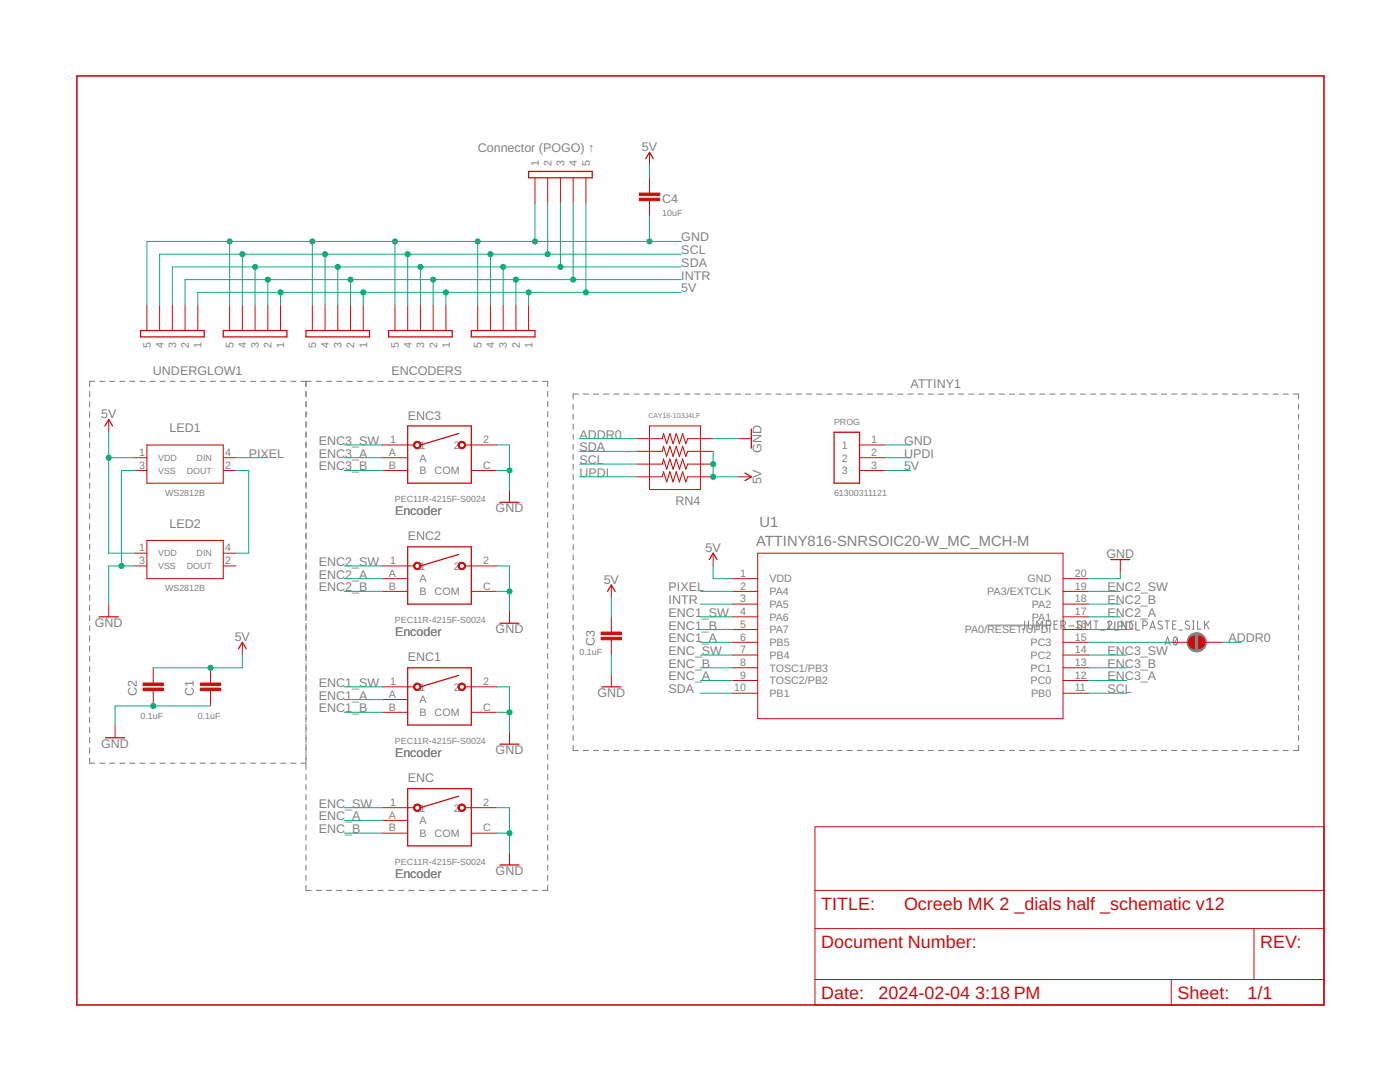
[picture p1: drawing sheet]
<svg xmlns="http://www.w3.org/2000/svg" width="279mm" height="216mm" viewBox="0 0 279 216" stroke-linecap="round" stroke-linejoin="round" font-family="sans-serif">
<g fill="none" stroke="#808080" stroke-width=".21">
<path d="M17.9 78.1v1.1M18.9 76.1h-1v1M19.9 76.1h1M21.9 76.1h1M23.9 76.1h1M25.9 76.1h1M27.9 76.1h1M29.9 76.1h1M31.9 76.1h1.1M34 76.1h.9M36 76.1h1M38 76.1h1"/>
<path d="M40 76.1h1M42 76.1h1M44 76.1h1M46 76.1h1M48 76.1h1M50 76.1h1M52 76.1h1M54 76.1h1M56 76.1h1M58 76.1h1.1M60 76.1h2.1M61.1 76.1v1"/>
<path d="M61.1 78.1v1.1M63.1 76.1h1.1M65.2 76.1h1M67.2 76.1h1.1M69.3 76.1h1M71.3 76.1h1.1M73.4 76.1h1M75.4 76.1h1.1M77.5 76.1h1M79.5 76.1h1.1M81.6 76.1h1M83.6 76.1h1.1"/>
<path d="M85.7 76.1h1M87.7 76.1h1.1M89.8 76.1h1M91.8 76.1h1.1M93.9 76.1h1.1M95.9 76.1h1.1M98 76.1h1M100.1 76.1h1M102.1 76.1h1M104.2 76.1h1M106.2 76.1h1.1M108.2 76.1h1.1v1"/>
<path d="M109.3 78.1v1M115.4 78.6h-1v1.1M116.4 78.6h1M118.4 78.6h1.1M120.5 78.6h1M122.5 78.6h1M124.5 78.6h1M126.5 78.6h1.1M128.6 78.6h1M130.6 78.6h1M132.6 78.6h1M134.6 78.6h1.1"/>
<path d="M136.7 78.6h1M138.7 78.6h1M140.7 78.6h1M142.7 78.6h1M144.8 78.6h1M146.8 78.6h1M148.8 78.6h1M150.8 78.6h1M152.8 78.6h1.1M154.9 78.6h1M156.9 78.6h1M158.9 78.6h1.1"/>
<path d="M161 78.6h1M163 78.6h1M165 78.6h1M167 78.6h1M169 78.6h1.1M171.1 78.6h1M173.1 78.6h1M175.1 78.6h1M177.1 78.6h1.1M179.2 78.6h1M181.2 78.6h1M183.2 78.6h1"/>
<path d="M185.2 78.6h1.1M187.3 78.6h1M189.3 78.6h1M191.3 78.6h1M193.3 78.6h1.1M195.4 78.6h1M197.4 78.6h1M199.4 78.6h1M201.4 78.6h1.1M203.5 78.6h1M205.5 78.6h1M207.5 78.6h1"/>
<path d="M209.5 78.6h1.1M211.6 78.6h1M213.6 78.6h1M215.6 78.6h1M217.6 78.6h1.1M219.6 78.6h1.1M221.7 78.6h1M223.7 78.6h1M225.7 78.6h1.1M227.8 78.6h1M229.8 78.6h1M231.8 78.6h1"/>
<path d="M233.8 78.6h1M235.8 78.6h1.1M237.9 78.6h1M239.9 78.6h1M241.9 78.6h1.1M243.9 78.6h1.1M246 78.6h1M248 78.6h1M250 78.6h1M252.1 78.6h1M254.1 78.6h1M256.1 78.6h1"/>
<path d="M258.1 78.6h1v1.1M17.9 80.2v1M17.9 82.2v1M17.9 84.2v1.1M17.9 86.3v1M17.9 88.3v1M17.9 90.3v1.1M17.9 92.4v1M17.9 94.4v1M17.9 96.4v1.1M17.9 98.4v1.1M61.1 80.1v1.1"/>
<path d="M61.1 82.1v1.1M61.1 84.2v1.1M61.1 86.2v1.1M61.1 88.2v1.1M61.1 90.2v1.2M61.1 92.2v1.2M61.1 94.2v1.2M61.1 96.2v1.3M61.1 98.2v1.3M109.3 80.1v1M109.3 82.1v1M109.3 84.2v1"/>
<path d="M109.3 86.2v1M109.3 88.2v1M109.3 90.2v1M109.3 92.2v1M109.3 94.2v1M109.3 96.2v1M109.3 98.2v1M114.4 80.6v1M114.4 82.7v1M114.4 84.6v1.1M114.4 86.7v1M114.4 88.7v1"/>
<path d="M114.4 90.7v1M114.4 92.7v1M114.4 94.7v1M114.4 96.7v1M114.4 98.7v1M259.1 80.6v1M259.1 82.7v1M259.1 84.6v1.1M259.1 86.7v1M259.1 88.7v1M259.1 90.7v1M259.1 92.7v1"/>
<path d="M259.1 94.7v1M259.1 96.7v1M259.1 98.7v1M17.9 100.5v1M17.9 102.5v1M17.9 104.5v1.1M17.9 106.6v1M17.9 108.6v1M17.9 110.6v1.1M17.9 112.7v1M17.9 114.7v1M17.9 116.7v1.1"/>
<path d="M17.9 118.8v1M61.1 100.2v1.3M61.1 102.3v1.2M61.1 104.3v1.3M61.1 106.3v1.3M61.1 108.3v1.3M61.1 110.3v1.4M61.1 112.3v1.4M61.1 114.3v1.4M61.1 116.3v1.5M61.1 118.3v1.5M109.3 100.2v1"/>
<path d="M109.3 102.3v1M109.3 104.3v1M109.3 106.3v1M109.3 108.3v1M109.3 110.3v1M109.3 112.3v1M109.3 114.3v1M109.3 116.3v1M109.3 118.3v1.1M114.4 100.7v1M114.4 102.7v1M114.4 104.7v1"/>
<path d="M114.4 106.7v1M114.4 108.7v1M114.4 110.7v1M114.4 112.7v1M114.4 114.7v1M114.4 116.7v1M114.4 118.7v1M259.1 100.7v1M259.1 102.7v1M259.1 104.7v1M259.1 106.7v1M259.1 108.7v1"/>
<path d="M259.1 110.7v1M259.1 112.7v1M259.1 114.7v1M259.1 116.7v1M259.1 118.7v1M17.9 120.8v1M17.9 122.8v1M17.9 124.8v1.1M17.9 126.9v1M17.9 128.9v1M17.9 130.9v1.1M17.9 133v1"/>
<path d="M17.9 135v1M17.9 137v1.1M17.9 139.1v1M61.1 120.4v1.4M61.1 122.4v1.4M61.1 124.4v1.5M61.1 126.4v1.5M61.1 128.4v1.5M61.1 130.4v1.6M61.1 132.4v1.6M61.1 134.4v1.6M61.1 136.4v1.7"/>
<path d="M61.1 138.5v1.6M109.3 120.4v1M109.3 122.4v1M109.3 124.4v1M109.3 126.4v1M109.3 128.4v1M109.3 130.4v1M109.3 132.4v1M109.3 134.4v1M109.3 136.4v1.1M109.3 138.5v1M114.4 120.7v1"/>
<path d="M114.4 122.7v1M114.4 124.7v1M114.4 126.7v1M114.4 128.7v1M114.4 130.7v1M114.4 132.7v1M114.4 134.7v1M114.4 136.7v1M114.4 138.7v1M259.1 120.7v1M259.1 122.7v1M259.1 124.7v1"/>
<path d="M259.1 126.7v1M259.1 128.7v1M259.1 130.7v1M259.1 132.7v1M259.1 134.7v1M259.1 136.7v1M259.1 138.7v1M17.9 141.1v1M17.9 143.1v1.1M17.9 145.2v1M17.9 147.2v1M17.9 149.2v1.1"/>
<path d="M17.9 151.3v1h1M19.9 152.3h1M21.9 152.3h1M23.9 152.3h1M25.9 152.3h1M27.9 152.3h1M29.9 152.3h1M31.9 152.3h1.1M34 152.3h.9M36 152.3h1M38 152.3h1M40 152.3h1"/>
<path d="M42 152.3h1M44 152.3h1M46 152.3h1M48 152.3h1M50 152.3h1M52 152.3h1M54 152.3h1M56 152.3h1M58 152.3h1.1M61.1 140.5v1.6M61.1 142.5v1.7M61.1 144.5v1.7"/>
<path d="M61.1 146.5v1.7M61.1 148.5v1.8M61.1 150.5v1.8h-1.1M61.1 152.5v1M61.1 154.5v1.1M61.1 156.5v1.1M61.1 158.6v1M109.3 140.5v1M109.3 142.5v1M109.3 144.5v1M109.3 146.5v1M109.3 148.5v1"/>
<path d="M109.3 150.5v1M109.3 152.5v1M109.3 154.5v1.1M109.3 156.5v1.1M109.3 158.6v1M114.4 140.7v1M114.4 142.7v1M114.4 144.7v1M114.4 146.7v1M114.4 148.7v1.1h1M116.4 149.8h1M118.4 149.8h1.1"/>
<path d="M120.5 149.8h1M122.5 149.8h1M124.5 149.8h1M126.5 149.8h1.1M128.6 149.8h1M130.6 149.8h1M132.6 149.8h1M134.6 149.8h1.1M136.7 149.8h1M138.7 149.8h1M140.7 149.8h1M142.7 149.8h1"/>
<path d="M144.8 149.8h1M146.8 149.8h1M148.8 149.8h1M150.8 149.8h1M152.8 149.8h1.1M154.9 149.8h1M156.9 149.8h1M158.9 149.8h1.1M161 149.8h1M163 149.8h1M165 149.8h1M167 149.8h1"/>
<path d="M169 149.8h1.1M171.1 149.8h1M173.1 149.8h1M175.1 149.8h1M177.1 149.8h1.1M179.2 149.8h1M181.2 149.8h1M183.2 149.8h1M185.2 149.8h1.1M187.3 149.8h1M189.3 149.8h1M191.3 149.8h1"/>
<path d="M193.3 149.8h1.1M195.4 149.8h1M197.4 149.8h1M199.4 149.8h1M201.4 149.8h1.1M203.5 149.8h1M205.5 149.8h1M207.5 149.8h1M209.5 149.8h1.1M211.6 149.8h1M213.6 149.8h1M215.6 149.8h1"/>
<path d="M217.6 149.8h1.1M219.6 149.8h1.1M221.7 149.8h1M223.7 149.8h1M225.7 149.8h1.1M227.8 149.8h1M229.8 149.8h1M231.8 149.8h1M233.8 149.8h1M235.8 149.8h1.1M237.9 149.8h1M239.9 149.8h1"/>
<path d="M241.9 149.8h1.1M243.9 149.8h1.1M246 149.8h1M248 149.8h1M250 149.8h1M252.1 149.8h1M254.1 149.8h1M256.1 149.8h1M259.1 140.7v1M259.1 142.7v1M259.1 144.7v1M259.1 146.7v1"/>
<path d="M259.1 148.7v1.1h-1M61.1 160.6v1M61.1 162.6v1M61.1 164.6v1M61.1 166.6v1M61.1 168.6v1M61.1 170.6v1M61.1 172.6v1.1M61.1 174.6v1.1M61.1 176.7v1h1M63.1 177.7h1.1M65.2 177.7h1"/>
<path d="M67.2 177.7h1.1M69.3 177.7h1M71.3 177.7h1.1M73.4 177.7h1M75.4 177.7h1.1M77.5 177.7h1M79.5 177.7h1.1M81.6 177.7h1M83.6 177.7h1.1M85.7 177.7h1M87.7 177.7h1.1M89.8 177.7h1"/>
<path d="M91.8 177.7h1.1M93.9 177.7h1.1M95.9 177.7h1.1M98 177.7h1M100.1 177.7h1M102.1 177.7h1M104.2 177.7h1M106.2 177.7h1.1M109.3 160.6v1M109.3 162.6v1M109.3 164.6v1M109.3 166.6v1"/>
<path d="M109.3 168.6v1M109.3 170.6v1M109.3 172.6v1.1M109.3 174.6v1.1M109.3 176.7v1h-1.1"/>
</g>
<g fill="none" stroke="#808080" stroke-width=".2">
<path d="M197 124.7h12.8M204.5 123.9v1.4l-.2 .2h-.3M205.3 123.9v1.2a.46 .46 0 0 0 .4 .4 .46 .46 0 0 0 .5-.4v-1.2M206.9 125.5v-1.6l.6 .9 .5-.9v1.6M208.8 124.8h.5a.46 .46 0 0 0 .4-.4 .46 .46 0 0 0-.4-.5h-.5v1.6M210.4 124.7h.5M211.1 123.9h-.7v1.6h.7M211.7 124.8h.5a.46 .46 0 0 0 .4-.4 .46 .46 0 0 0-.4-.5h-.5v1.6M212.3 124.8l.3 .7M213.3 124.9h1.1M215.8 124.1l-.4-.2-.3 .1-.1 .3 .1 .2 .6 .4a.38 .38 0 0 1 .2 .5 .38 .38 0 0 1-.6 .1l-.3-.2M216.6 125.5v-1.6l.5 .9 .6-.9v1.6"/>
<path d="M218.3 123.9h.9M218.7 123.9v1.6M219.7 125.7h.7M221 124.3a.44 .44 0 0 1 .6-.4 .44 .44 0 0 1 .1 .8l-.7 .8h.9M222.5 125.7h.7M224.7 123.9v1.6l-.8-1.6v1.6M226.2 123.9l-.5 .1-.2 .3v1l.2 .2h.5M226.7 125.7h.7M228.1 124.8h.4a.46 .46 0 0 0 .5-.4 .46 .46 0 0 0-.5-.5h-.4v1.6M229.5 125.5l.5-1.6 .6 1.6M229.6 125.1h.8M231.9 124.1a.41 .41 0 0 0-.6-.2 .41 .41 0 0 0-.1 .6l.6 .4a.44 .44 0 0 1 0 .7 .44 .44 0 0 1-.7-.3"/>
<path d="M232.5 128.7l.5-1.6 .6 1.6M232.5 123.9h.9M232.6 128.3h.8M232.9 123.9v1.6M234 124.7h.5M234.3 127.2l.3-.1a.97 .97 0 0 1 0 1.6 .98 .98 0 0 1-.3-1.5zM234.7 123.9h-.7v1.6h.7M234.9 127.5l-.7 .9M235.2 125.7h.8M237.3 124.1a.41 .41 0 0 0-.6-.2 .41 .41 0 0 0-.1 .6l.6 .4a.44 .44 0 0 1 0 .7 .44 .44 0 0 1-.7-.3M238 125.5h.3M238 123.9h.3"/>
<path d="M238.2 123.9v1.6M239 123.9v1.6h.7M240.4 123.9v1.6M240.7 124.5l.6 1M241.3 123.9l-.9 1"/>
</g>
<circle cx="238.8" cy="128.2" r="1.93" fill="#808080" stroke="#808080" stroke-width=".2"/>
<path d="M15.3 15.2h248.9v185.3h-248.9z" fill="none" stroke="#c90d0c" stroke-width=".32"/>
<g fill="none" stroke="#c90d0c" stroke-width=".2">
<path d="M106.8 35.5v5.1M109.3 35.5v5.1M111.8 35.5v5.1M114.4 35.5v5.1M116.9 35.5v5.1M129.6 30.4v2.5M129.6 35.5v3M129.6 40v3.1M29.3 60.9v5.1M31.9 60.9v5.1M34.4 60.9v5.1M36.9 60.9v5.1"/>
<path d="M39.5 60.9v5.1M45.8 60.9v5.1M48.4 60.9v5.1M50.9 60.9v5.1M53.4 60.9v5.1M56 60.9v5.1M62.3 60.9v5.1M64.9 60.9v5.1M67.4 60.9v5.1M70 60.9v5.1M72.5 60.9v5.1M78.8 60.9v5.1"/>
<path d="M81.4 60.9v5.1M83.9 60.9v5.1M86.4 60.9v5.1M89 60.9v5.1M95.3 60.9v5.1M97.9 60.9v5.1M100.4 60.9v5.1M103 60.9v5.1M105.5 60.9v5.1M21.7 83.7v2.6M26.8 93.9h2.5M26.8 91.3h2.5"/>
<path d="M44.6 93.9h2.5M44.6 91.3h2.5M76.3 93.9h5.1M76.3 91.3h5.1M76.3 88.8h6.3M92.8 88.8h6.3M94.1 93.9h5M101.7 97.7v2.5M127.1 87.5h5.1M127.1 95.1h5.1M127.1 92.6h5.1M127.1 90.1h5.1"/>
<path d="M129.6 85h10.2v12.7h-10.2zM137.2 87.5h5.1M137.2 95.1h5.1M137.2 92.6h5.1M137.2 90.1h5.1M147.4 87.5h2.5M147.4 95.1h2.5M171.5 93.9h5.1M171.5 91.3h5.1M171.5 88.8h5.1M26.8 112.9h2.5M26.8 110.4h2.5"/>
<path d="M44.6 112.9h2.5M44.6 110.4h2.5M76.3 112.9h6.3M76.3 115.5h5.1M76.3 118h5.1M92.8 112.9h6.3M94.1 118h5M122 116.7v2.6M142.3 110.4v2.5M146.1 115.5h5.1M146.1 118h5.1M151.2 110.4h61v33h-61z"/>
<path d="M212.2 115.5h5M212.2 118h5M223.6 111.7v2.5M21.7 120.5v2.6M30.6 133.2v3.1M30.6 137.8v3.1M42 133.2v3.1M42 137.8v3.1M48.4 128.2v2.5M76.3 137.1h6.3M76.3 139.6h5.1M92.8 137.1h6.3"/>
<path d="M101.7 121.8v2.6M122 123.1v3M122 127.7v3M122 134.5v2.6M146.1 120.5h5.1M146.1 123.1h5.1M146.1 125.6h5.1M146.1 128.2h5.1M146.1 130.7h5.1M146.1 133.2h5.1M146.1 135.8h5.1M146.1 138.3h5.1"/>
<path d="M212.2 120.5h5M212.2 123.1h5M212.2 125.6h5M212.2 128.2h5M212.2 130.7h5M212.2 133.2h5M212.2 135.8h5M212.2 138.3h5M233.7 128.2h3.5M240.5 128.2h3.4M23 144.7v2.5M76.3 142.1h5.1"/>
<path d="M94.1 142.1h5M101.7 145.9v2.6M76.3 161.2h6.3M76.3 163.7h5.1M76.3 166.2h5.1M92.8 161.2h6.3M94.1 166.2h5M101.7 170.1v2.5M162.6 165h101.6v35.5h-101.6zM162.6 177.7h101.6M162.6 185.3h101.6M162.6 195.5h101.6"/>
<path d="M233.7 195.5v5M250.3 185.3v10.2"/>
</g>
<g fill="none" stroke="#c90d0c" stroke-width=".25">
<path d="M105.5 34.2h12.7v1.3h-12.7zM128.9 31.7l.7-1.3 .8 1.3M28 66h12.7v1.2h-12.7zM44.6 66h12.7v1.2h-12.7zM61.1 66h12.6v1.2h-12.6zM77.6 66h12.7v1.2h-12.7zM94.1 66h12.7v1.2h-12.7zM20.9 85l.8-1.3 .8 1.3M81.4 85h12.7v11.4h-12.7zM91.5 86.5l-7.6 2.3M148.7 94.4l1.2 .7-1.2 .8M149.9 85.6v3.8"/>
<path d="M166.5 86.3h5v10.1h-5zM81.4 109.1h12.7v11.4h-12.7zM91.5 110.6l-7.6 2.3M99.8 100.2h3.8M121.2 118l.8-1.3 .8 1.3M141.6 111.7l.7-1.3 .8 1.3M221.7 111.7h3.8M19.8 123.1h3.8M47.6 129.4l.8-1.2 .7 1.2M81.4 133.2h12.7v11.5h-12.7zM91.5 134.8l-7.6 2.3M99.8 124.4h3.8"/>
<path d="M120.1 137.1h3.8M21.1 147.2h3.8M81.4 157.4h12.7v11.4h-12.7zM91.5 158.9l-7.6 2.3M99.8 148.5h3.8M99.8 172.6h3.8"/>
</g>
<g fill="#c90d0c" stroke="#c90d0c" stroke-width=".2">
<path d="M82.7 160.7a.76 .76 0 0 1 1.2 .1 .76 .76 0 0 1-.4 1.1 .76 .76 0 0 1-1-.7h.3a.51 .51 0 0 1 .7-.5 .51 .51 0 0 1 .1 .8 .51 .51 0 0 1-.8-.1v-.2h-.3z" fill-rule="evenodd"/>
<path d="M91.6 160.7a.76 .76 0 0 1 1.2 .1 .76 .76 0 0 1-.4 1.1 .76 .76 0 0 1-1-.7h.3a.51 .51 0 0 1 .6-.5 .51 .51 0 0 1 .2 .8 .51 .51 0 0 1-.8-.1v-.2h-.3z" fill-rule="evenodd"/>
<path d="M237.5 127.3l.5-.3 .4-.1v2.5a1.27 1.27 0 0 1-1.1-.7 1.27 1.27 0 0 1 .2-1.4z" fill-rule="evenodd"/>
<path d="M239.2 126.9a1.27 1.27 0 0 1 1.3 1.3 1.27 1.27 0 0 1-1.3 1.2z" fill-rule="evenodd"/>
<path d="M82.7 136.6a.76 .76 0 0 1 1.2 .1 .76 .76 0 0 1-.4 1.1 .76 .76 0 0 1-1-.7h.3a.51 .51 0 0 1 .6-.6 .51 .51 0 0 1 .2 .9 .51 .51 0 0 1-.8-.2v-.1h-.3z" fill-rule="evenodd"/>
<path d="M91.6 136.6a.76 .76 0 0 1 1.2 .1 .76 .76 0 0 1-.4 1.1 .76 .76 0 0 1-1-.7h.3a.51 .51 0 0 1 .6-.6 .51 .51 0 0 1 .2 .9 .51 .51 0 0 1-.8-.2v-.1h-.3z" fill-rule="evenodd"/>
<path d="M82.7 112.4a.76 .76 0 0 1 1.2 .1 .76 .76 0 0 1-.4 1.2 .76 .76 0 0 1-1-.8h.3a.51 .51 0 0 1 .6-.5 .51 .51 0 0 1 .2 .8 .51 .51 0 0 1-.8-.1v-.2h-.3z" fill-rule="evenodd"/>
<path d="M91.6 112.4a.76 .76 0 0 1 1.2 .1 .76 .76 0 0 1-.4 1.2 .76 .76 0 0 1-1-.8h.3a.51 .51 0 0 1 .6-.5 .51 .51 0 0 1 .2 .8 .51 .51 0 0 1-.8-.1v-.2h-.3z" fill-rule="evenodd"/>
<path d="M82.7 88.3a.76 .76 0 0 1 1.2 .1 .76 .76 0 0 1-.4 1.1 .76 .76 0 0 1-1-.7h.3a.51 .51 0 0 1 .7-.5 .51 .51 0 0 1 .1 .8 .51 .51 0 0 1-.8-.1v-.2h-.3z" fill-rule="evenodd"/>
<path d="M91.6 88.3a.76 .76 0 0 1 1.2 .1 .76 .76 0 0 1-.4 1.1 .76 .76 0 0 1-1-.7h.3a.51 .51 0 0 1 .6-.5 .51 .51 0 0 1 .2 .8 .51 .51 0 0 1-.8-.1v-.2h-.3z" fill-rule="evenodd"/>
</g>
<path d="M29.3 88.8h15.3v7.6h-15.3zM132.2 95.1l.2-1 .7 2.1 .6-2.1 .6 2.1 .7-2.1 .6 2.1 .6-2.1 .7 2.1 .3-1.1M132.2 90.1l.2-1.1 .7 2.1 .6-2.1 .6 2.1 .7-2.1 .6 2.1 .6-2.1 .7 2.1 .3-1M132.2 87.5l.2-1 .7 2 .6-2 .6 2 .7-2 .6 2 .6-2 .7 2 .3-1M132.2 92.6l.2-1 .7 2 .6-2 .6 2 .7-2 .6 2 .6-2 .7 2 .3-1M29.3 107.8h15.3v7.7h-15.3z" fill="none" stroke="#c90d0c" stroke-width=".21"/>
<g fill="#c90d0c" stroke="#c90d0c" stroke-width=".2">
<path d="M40 136.3h4v.5h-4z"/>
<path d="M40 137.3h4v.5h-4z"/>
<path d="M28.6 136.3h4v.5h-4z"/>
<path d="M28.6 137.3h4v.5h-4z"/>
<path d="M120 126.1h4v.5h-4z"/>
<path d="M120 127.1h4v.6h-4z"/>
<path d="M127.6 38.5h4.1v.5h-4.1z"/>
<path d="M127.6 39.5h4.1v.5h-4.1z"/>
</g>
<g fill="none" stroke="#0dab76" stroke-width=".2">
<path d="M129.6 32.9v2.6M45.8 48.2v12.7M48.4 50.7v10.2M50.9 53.3v7.6M53.4 55.8v5.1M56 58.3v2.6M62.3 48.2v12.7M64.9 50.7v10.2M67.4 53.3v7.6M70 55.8v5.1M72.5 58.3v2.6M78.8 48.2v12.7"/>
<path d="M81.4 50.7v10.2M83.9 53.3v7.6M86.4 55.8v5.1M89 58.3v2.6M95.3 48.2v12.7M97.9 50.7v10.2M100.4 53.3v7.6M103 55.8v5.1M105.5 58.3v2.6M106.8 40.6v7.6M109.3 40.6v10.1M111.8 40.6v12.7"/>
<path d="M114.4 40.6v15.2M116.9 40.6v17.7M129.6 43.1v5.1M136 58.3h-96.5v2.6M136 48.2h-106.7v12.7M136 55.8h-99.1v5.1M136 50.7h-104.1v10.2M136 53.3h-101.6v7.6M21.7 86.3v24.1h5.1M21.7 91.3h5.1M26.8 93.9h-2.6v19M47.1 91.3h6.3"/>
<path d="M47.1 93.9h2.5v16.5h-2.5M68.7 91.3h7.6M68.7 93.9h7.6M68.7 88.8h7.6M99.1 93.9h2.6M99.1 88.8h2.6v8.9M115.7 95.1h11.4M115.7 87.5h11.4M115.7 92.6h11.4M115.7 90.1h11.4M142.3 90.1v5h5.1M142.3 87.5h5.1"/>
<path d="M176.6 91.3h5.1M176.6 93.9h5.1M176.6 88.8h5.1M26.8 112.9h-5.1v7.6M68.7 115.5h7.6M68.7 112.9h7.6M68.7 118h7.6M99.1 112.9h2.6v8.9M99.1 118h2.6M122 119.3v3.8M139.8 118h6.3M142.3 112.9v2.6h3.8"/>
<path d="M217.2 118h6.4M223.6 114.2v1.3h-6.4M48.4 130.7v2.5h-17.8M68.7 137.1h7.6M68.7 139.6h7.6M99.1 137.1h2.6v8.8M122 130.7v3.8M139.8 133.2h6.3M139.8 120.5h6.3M139.8 130.7h6.3M139.8 135.8h6.3M139.8 138.3h6.3"/>
<path d="M139.8 125.6h6.3M139.8 128.2h6.3M139.8 123.1h6.3M217.2 133.2h7.7M217.2 120.5h6.4M217.2 130.7h7.7M217.2 135.8h7.7M217.2 138.3h7.7M217.2 125.6h7.7M217.2 128.2h16.5M217.2 123.1h6.4M243.9 128.2h3.8"/>
<path d="M42 140.9h-19v3.8M68.7 142.1h7.6M99.1 142.1h2.6M68.7 161.2h7.6M68.7 166.2h7.6M68.7 163.7h7.6M99.1 161.2h2.6v8.9M99.1 166.2h2.6"/>
</g>
<g fill="#0dab76" stroke="#0dab76" stroke-width=".2">
<circle cx="56" cy="58.3" r=".51"/>
<circle cx="72.5" cy="58.3" r=".51"/>
<circle cx="89" cy="58.3" r=".51"/>
<circle cx="105.5" cy="58.3" r=".51"/>
<circle cx="116.9" cy="58.3" r=".51"/>
<circle cx="21.7" cy="91.3" r=".51"/>
<circle cx="42" cy="133.2" r=".51"/>
<circle cx="142.3" cy="92.6" r=".51"/>
<circle cx="142.3" cy="95.1" r=".51"/>
<circle cx="45.8" cy="48.2" r=".51"/>
<circle cx="62.3" cy="48.2" r=".51"/>
<circle cx="78.8" cy="48.2" r=".51"/>
<circle cx="95.3" cy="48.2" r=".51"/>
<circle cx="106.8" cy="48.2" r=".51"/>
<circle cx="129.6" cy="48.2" r=".51"/>
<circle cx="101.7" cy="166.2" r=".51"/>
<circle cx="30.6" cy="140.9" r=".51"/>
<circle cx="24.2" cy="112.9" r=".51"/>
<circle cx="101.7" cy="142.1" r=".51"/>
<circle cx="101.7" cy="118" r=".51"/>
<circle cx="101.7" cy="93.9" r=".51"/>
<circle cx="53.4" cy="55.8" r=".51"/>
<circle cx="70" cy="55.8" r=".51"/>
<circle cx="86.4" cy="55.8" r=".51"/>
<circle cx="103" cy="55.8" r=".51"/>
<circle cx="114.4" cy="55.8" r=".51"/>
<circle cx="48.4" cy="50.7" r=".51"/>
<circle cx="64.9" cy="50.7" r=".51"/>
<circle cx="81.4" cy="50.7" r=".51"/>
<circle cx="97.9" cy="50.7" r=".51"/>
<circle cx="109.3" cy="50.7" r=".51"/>
<circle cx="50.9" cy="53.3" r=".51"/>
<circle cx="67.4" cy="53.3" r=".51"/>
<circle cx="83.9" cy="53.3" r=".51"/>
<circle cx="100.4" cy="53.3" r=".51"/>
<circle cx="111.8" cy="53.3" r=".51"/>
</g>
<g font-size="3.6" fill="#c90d0c">
<text x="163.9" y="181.5">TITLE:</text>
<text x="180.4" y="181.5">Ocreeb MK 2 _dials half _schematic v12</text>
<text x="163.9" y="189.1">Document Number:</text>
<text x="251.5" y="189.1">REV:</text>
<text x="163.9" y="199.3">Date:</text>
<text x="175.3" y="199.3">2024-02-04</text>
<text x="194.6" y="199.3">3:18 PM</text>
<text x="235" y="199.3">Sheet:</text>
<text x="249" y="199.3">1/1</text>
</g>
<g font-size="2.9" fill="#808080">
<text x="151.6" y="105.1">U1</text>
<text x="150.9" y="108.9">ATTINY816-SNRSOIC20-W_MC_MCH-M</text>
</g>
<g font-size="2.5" fill="#808080">
<text x="95.3" y="30.4">Connector (POGO) ↑</text>
<text x="128.1" y="30.1">5V</text>
<text x="132.2" y="40.6">C4</text>
<text x="136" y="48.2">GND</text>
<text x="136" y="50.7">SCL</text>
<text x="136" y="53.2">SDA</text>
<text x="136" y="58.3">5V</text>
<text x="136" y="55.8">INTR</text>
<text x="30.5" y="74.8">UNDERGLOW1</text>
<text x="78.1" y="74.8">ENCODERS</text>
<text x="181.7" y="77.4">ATTINY1</text>
<text x="20.2" y="83.5">5V</text>
<text x="81.4" y="83.7">ENC3</text>
<text x="33.8" y="86.3">LED1</text>
<text x="63.6" y="88.8">ENC3_SW</text>
<text x="115.7" y="87.5">ADDR0</text>
<text x="180.4" y="88.8">GND</text>
<text x="49.6" y="91.3">PIXEL</text>
<text x="63.6" y="93.9">ENC3_B</text>
<text x="63.6" y="91.3">ENC3_A</text>
<text x="115.7" y="92.6">SCL</text>
<text x="115.7" y="90.1">SDA</text>
<text x="115.7" y="95.1">UPDI</text>
<text x="152" y="90.3" transform="rotate(-90 152 90.3)">GND</text>
<text x="180.4" y="93.9">5V</text>
<text x="180.4" y="91.3">UPDI</text>
<text x="134.8" y="100.7">RN4</text>
<text x="152" y="96.7" transform="rotate(-90 152 96.7)">5V</text>
<text x="33.8" y="105.3">LED2</text>
<text x="78.8" y="102.8">Encoder</text>
<text x="81.4" y="107.8">ENC2</text>
<text x="98.9" y="102.3">GND</text>
<text x="63.6" y="112.9">ENC2_SW</text>
<text x="140.8" y="110.1">5V</text>
<text x="220.8" y="111.4">GND</text>
<text x="63.6" y="118">ENC2_B</text>
<text x="63.6" y="115.5">ENC2_A</text>
<text x="120.5" y="116.5">5V</text>
<text x="133.4" y="118">PIXEL</text>
<text x="221" y="118">ENC2_SW</text>
<text x="18.9" y="125.1">GND</text>
<text x="133.4" y="120.5">INTR</text>
<text x="133.4" y="125.6">ENC1_B</text>
<text x="133.4" y="123.1">ENC1_SW</text>
<text x="221" y="125.6">UPDI</text>
<text x="221" y="120.5">ENC2_B</text>
<text x="221" y="123.1">ENC2_A</text>
<text x="46.8" y="127.9">5V</text>
<text x="78.8" y="126.9">Encoder</text>
<text x="81.4" y="132">ENC1</text>
<text x="98.9" y="126.4">GND</text>
<text x="118.7" y="128.8" transform="rotate(-90 118.7 128.8)">C3</text>
<text x="133.4" y="130.7">ENC_SW</text>
<text x="133.4" y="128.2">ENC1_A</text>
<text x="221" y="130.7">ENC3_SW</text>
<text x="245.2" y="128.2">ADDR0</text>
<text x="63.6" y="137">ENC1_SW</text>
<text x="133.4" y="135.8">ENC_A</text>
<text x="133.4" y="133.2">ENC_B</text>
<text x="221" y="133.2">ENC3_B</text>
<text x="221" y="135.8">ENC3_A</text>
<text x="27.3" y="139" transform="rotate(-90 27.3 139)">C2</text>
<text x="38.7" y="139" transform="rotate(-90 38.7 139)">C1</text>
<text x="63.6" y="142.1">ENC1_B</text>
<text x="63.6" y="139.6">ENC1_A</text>
<text x="119.2" y="139.1">GND</text>
<text x="133.4" y="138.3">SDA</text>
<text x="221" y="138.3">SCL</text>
<text x="20.2" y="149.2">GND</text>
<text x="78.8" y="151">Encoder</text>
<text x="98.9" y="150.5">GND</text>
<text x="63.6" y="161.2">ENC_SW</text>
<text x="81.4" y="156.1">ENC</text>
<text x="63.6" y="163.7">ENC_A</text>
<text x="63.6" y="166.3">ENC_B</text>
<text x="78.8" y="175.1">Encoder</text>
<text x="98.9" y="174.6">GND</text>
</g>
<g font-size="2.1" fill="#808080">
<text x="107.5" y="33.1" transform="rotate(-90 107.5 33.1)">1</text>
<text x="110.1" y="33.1" transform="rotate(-90 110.1 33.1)">2</text>
<text x="112.6" y="33.1" transform="rotate(-90 112.6 33.1)">3</text>
<text x="115.1" y="33.1" transform="rotate(-90 115.1 33.1)">4</text>
<text x="117.7" y="33.1" transform="rotate(-90 117.7 33.1)">5</text>
<text x="30.1" y="69.5" transform="rotate(-90 30.1 69.5)">5</text>
<text x="32.6" y="69.5" transform="rotate(-90 32.6 69.5)">4</text>
<text x="35.2" y="69.5" transform="rotate(-90 35.2 69.5)">3</text>
<text x="37.7" y="69.5" transform="rotate(-90 37.7 69.5)">2</text>
<text x="40.2" y="69.5" transform="rotate(-90 40.2 69.5)">1</text>
<text x="46.6" y="69.5" transform="rotate(-90 46.6 69.5)">5</text>
<text x="49.1" y="69.5" transform="rotate(-90 49.1 69.5)">4</text>
<text x="51.7" y="69.5" transform="rotate(-90 51.7 69.5)">3</text>
<text x="54.2" y="69.5" transform="rotate(-90 54.2 69.5)">2</text>
<text x="56.7" y="69.5" transform="rotate(-90 56.7 69.5)">1</text>
<text x="63.1" y="69.5" transform="rotate(-90 63.1 69.5)">5</text>
<text x="65.6" y="69.5" transform="rotate(-90 65.6 69.5)">4</text>
<text x="68.2" y="69.5" transform="rotate(-90 68.2 69.5)">3</text>
<text x="70.7" y="69.5" transform="rotate(-90 70.7 69.5)">2</text>
<text x="73.2" y="69.5" transform="rotate(-90 73.2 69.5)">1</text>
<text x="79.6" y="69.5" transform="rotate(-90 79.6 69.5)">5</text>
<text x="82.1" y="69.5" transform="rotate(-90 82.1 69.5)">4</text>
<text x="84.7" y="69.5" transform="rotate(-90 84.7 69.5)">3</text>
<text x="87.2" y="69.5" transform="rotate(-90 87.2 69.5)">2</text>
<text x="89.8" y="69.5" transform="rotate(-90 89.8 69.5)">1</text>
<text x="96.1" y="69.5" transform="rotate(-90 96.1 69.5)">5</text>
<text x="98.6" y="69.5" transform="rotate(-90 98.6 69.5)">4</text>
<text x="101.2" y="69.5" transform="rotate(-90 101.2 69.5)">3</text>
<text x="103.7" y="69.5" transform="rotate(-90 103.7 69.5)">2</text>
<text x="106.3" y="69.5" transform="rotate(-90 106.3 69.5)">1</text>
<text x="77.9" y="88.4">1</text>
<text x="83.7" y="89.6">1</text>
<text x="90.5" y="89.6">2</text>
<text x="96.4" y="88.4">2</text>
<text x="168" y="89.6">1</text>
<text x="173.9" y="88.4">1</text>
<text x="27.8" y="91">1</text>
<text x="27.8" y="93.5">3</text>
<text x="44.9" y="93.5">2</text>
<text x="44.9" y="91">4</text>
<text x="77.6" y="91">A</text>
<text x="77.6" y="93.5">B</text>
<text x="83.7" y="92.1">A</text>
<text x="83.7" y="94.6">B</text>
<text x="86.7" y="94.6">COM</text>
<text x="96.4" y="93.5">C</text>
<text x="168" y="92.1">2</text>
<text x="168" y="94.6">3</text>
<text x="173.9" y="91">2</text>
<text x="173.9" y="93.5">3</text>
<text x="27.8" y="110">1</text>
<text x="27.8" y="112.6">3</text>
<text x="44.9" y="112.6">2</text>
<text x="44.9" y="110">4</text>
<text x="77.9" y="112.6">1</text>
<text x="83.7" y="113.7">1</text>
<text x="90.5" y="113.7">2</text>
<text x="96.4" y="112.6">2</text>
<text x="77.6" y="115.1">A</text>
<text x="77.6" y="117.6">B</text>
<text x="83.7" y="116.2">A</text>
<text x="83.7" y="118.8">B</text>
<text x="86.7" y="118.8">COM</text>
<text x="96.4" y="117.6">C</text>
<text x="147.7" y="115.1">1</text>
<text x="147.7" y="117.6">2</text>
<text x="153.5" y="116.2">VDD</text>
<text x="153.5" y="118.8">PA4</text>
<text x="197" y="118.8">PA3/EXTCLK</text>
<text x="205.1" y="116.2">GND</text>
<text x="214.5" y="117.6">19</text>
<text x="214.5" y="115.1">20</text>
<text x="147.7" y="120.2">3</text>
<text x="147.7" y="122.7">4</text>
<text x="147.7" y="125.3">5</text>
<text x="153.5" y="121.3">PA5</text>
<text x="153.5" y="123.8">PA6</text>
<text x="205.9" y="123.8">PA1</text>
<text x="205.9" y="121.3">PA2</text>
<text x="214.5" y="125.3">16</text>
<text x="214.5" y="122.7">17</text>
<text x="214.5" y="120.2">18</text>
<text x="147.7" y="127.8">6</text>
<text x="147.7" y="130.3">7</text>
<text x="153.5" y="126.4">PA7</text>
<text x="153.5" y="128.9">PB5</text>
<text x="153.5" y="131.5">PB4</text>
<text x="192.5" y="126.4">PA0/RESET/UPDI</text>
<text x="205.7" y="131.5">PC2</text>
<text x="205.7" y="128.9">PC3</text>
<text x="214.5" y="130.3">14</text>
<text x="214.5" y="127.8">15</text>
<text x="77.9" y="136.7">1</text>
<text x="83.7" y="137.8">1</text>
<text x="90.5" y="137.8">2</text>
<text x="96.4" y="136.7">2</text>
<text x="146.5" y="138">10</text>
<text x="147.7" y="132.9">8</text>
<text x="147.7" y="135.4">9</text>
<text x="153.5" y="134">TOSC1/PB3</text>
<text x="153.5" y="136.5">TOSC2/PB2</text>
<text x="205.7" y="136.5">PC0</text>
<text x="205.7" y="134">PC1</text>
<text x="214.5" y="138">11</text>
<text x="214.5" y="135.4">12</text>
<text x="214.5" y="132.9">13</text>
<text x="77.6" y="139.2">A</text>
<text x="77.6" y="141.8">B</text>
<text x="83.7" y="140.3">A</text>
<text x="83.7" y="142.9">B</text>
<text x="86.7" y="142.9">COM</text>
<text x="96.4" y="141.8">C</text>
<text x="153.5" y="139.1">PB1</text>
<text x="205.8" y="139.1">PB0</text>
<text x="77.9" y="160.8">1</text>
<text x="83.7" y="161.9">1</text>
<text x="90.5" y="161.9">2</text>
<text x="96.4" y="160.8">2</text>
<text x="77.6" y="163.4">A</text>
<text x="77.6" y="165.9">B</text>
<text x="83.7" y="164.5">A</text>
<text x="83.7" y="167">B</text>
<text x="86.7" y="167">COM</text>
<text x="96.4" y="165.9">C</text>
</g>
<g font-size="1.8" fill="#808080">
<text x="132.2" y="43.1">10uF</text>
<text x="166.4" y="84.7">PROG</text>
<text x="31.5" y="92">VDD</text>
<text x="31.5" y="94.5">VSS</text>
<text x="37.3" y="94.5">DOUT</text>
<text x="39.2" y="92">DIN</text>
<text x="32.9" y="99">WS2812B</text>
<text x="78.8" y="100.2">PEC11R-4215F-S0024</text>
<text x="166.4" y="99">61300311121</text>
<text x="31.5" y="111">VDD</text>
<text x="31.5" y="113.6">VSS</text>
<text x="37.3" y="113.6">DOUT</text>
<text x="39.2" y="111">DIN</text>
<text x="32.9" y="118">WS2812B</text>
<text x="78.8" y="124.4">PEC11R-4215F-S0024</text>
<text x="115.7" y="130.7">0.1uF</text>
<text x="28" y="143.4">0.1uF</text>
<text x="39.5" y="143.4">0.1uF</text>
<text x="78.8" y="148.5">PEC11R-4215F-S0024</text>
<text x="78.8" y="172.6">PEC11R-4215F-S0024</text>
</g>
<text font-size="1.4" fill="#808080" x="129.4" y="83.5">CAY16-103J4LF</text>
</svg>
